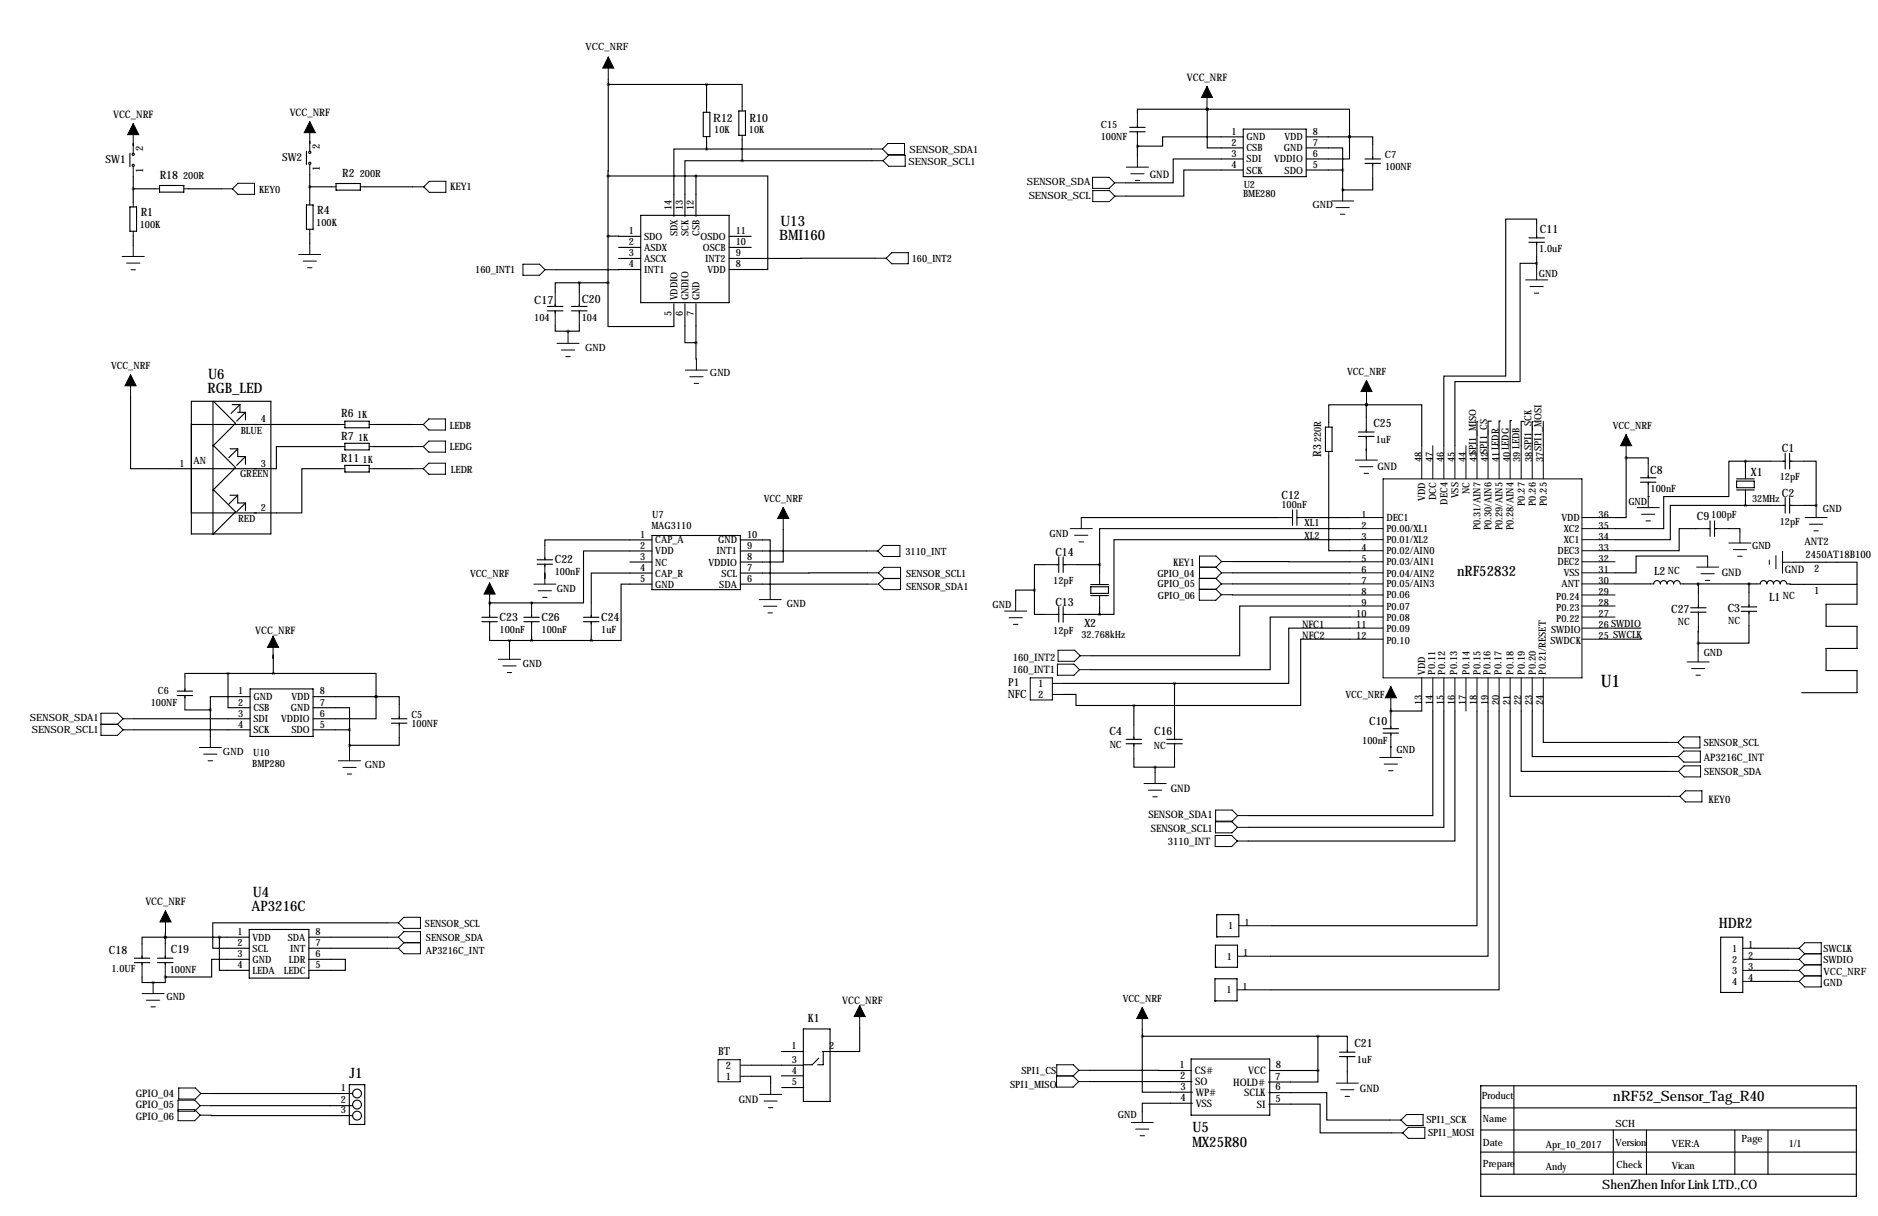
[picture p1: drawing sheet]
<svg xmlns="http://www.w3.org/2000/svg" width="432mm" height="279mm" viewBox="0 0 432 279" stroke-linecap="round" stroke-linejoin="round" font-family="sans-serif">
<g fill="none" stroke="#000" stroke-width=".25">
<path d="M139.9 19.4l-.1 21M139.9 18.2v1.2M139.9 19.4h22.6M162.5 19.4h8.1v5.1M162.5 19.4v5.4M29.9 35.2v3.1M30.6 32.9v.6M70.5 34.7v3.1M71.2 32.5v.5M161.7 25.8h1.5v5.6h-1.5zM162.5 34.2h-7.6v15.5M162.5 32.4v1.8"/>
<path d="M162.5 34.2h37.9M169.9 25.5h1.5v5.6h-1.5zM170.6 36.9h-13.1v12.8M170.6 32.1v4.8M170.6 36.9h29.9M259.7 30.3h3.6M259.7 29.3h3.6M261.5 33.6h.1M261.5 28.8v.5M261.5 30.3v.5M261.5 33.6v2.3M277.5 24.9l.1 .2"/>
<path d="M277.6 25.1h-16.1v.9M277.6 25.1h32.7v6.3M277.6 25.1v8.9h8.3M277.6 25.1h.1M285.9 36.5h-16.2v5.5h-10.9M285.9 39.1h-13.7v6h-13.3M285.9 31.4h-18.6v2.2h-5.8M285.9 29.7h14.4v10.9h-14.4zM300.3 34h8.4v5.1M300.3 31.4h10M300.3 39.1h8.4M308.7 39.1v4.5"/>
<path d="M310.3 31.4v5.1h-10M310.3 31.4h.1M310.3 31.4h5.3v1.8M313.8 36.5h3.6M313.8 37.5h3.6M315.6 36v.5M315.6 37.5v.5M29.9 47.5h1.5v5.6h-1.5zM30.6 43.4h5.1M30.6 40.5v6M30.6 54.2v2.2M36.7 42.6h5.6v1.5h-5.6z"/>
<path d="M43.3 43.4h7.6M70.5 47.1h1.5v5.6h-1.5zM71.2 40.1v6M71.2 53.7v2.2M71.2 42.9h5.1M77.3 42.2h5.6v1.5h-5.6zM83.9 42.9h11M139.8 54.3h7.5M139.8 40.4h20.2M139.8 40.4v24.6M142.2 56.8h5.1M142.2 59.4h5.1"/>
<path d="M147.3 49.5h20.3v20h-20.3zM160 40.4h16.5v21.5h-8.9M160 40.4v9.3M167.6 54.3h5.1M167.6 56.8h5.1M201.2 59.3l-33.6 .1M308.7 43.6h.1M315.6 40.8v2.8h-6.9M351.5 54.7h3.6M351.5 55.7h3.6M353.3 51.4v-1.1h-7.1v36.1h-14.2v16M353.3 54.2v.5"/>
<path d="M353.3 55.7v.5M353.3 59v2.8M125.9 71.4h3.5M125.9 70.4h3.5M127.7 74.7v1.4h2.9M127.7 69.9v.5M127.7 71.4v.5M130.6 76.1v.3M131.4 71.4h3.6M131.4 70.4h3.6M133.2 65h-5.5v2.1M133.2 74.7v1.4h-2.6"/>
<path d="M133.2 65v2.1M133.2 69.9v.5M133.2 71.4v.5M133.2 65h6.6M139.8 65v10h15.1v-5.2M147.3 61.9l-19.4 .1M157.5 69.8v8.9h2.5M160 78.7l.1 3.8M160 69.8v8.9M353.3 60.5h-3.8v27.2h-15v14.7M30 91.2v16.5h33.6v-5.1h14.7M44 97.5h34.3"/>
<path d="M44 92.2h18.3v30.5h-18.3zM49 92.2v30.6l5.2-5.2-5.1-5.1M49.1 92.2l5.1 5.1-5.2 5.2M53.4 93h1.8M54.7 94.7h1.7M55.2 93l-2.1 2M55.2 93v1.7M56.4 94.7l-2 2.1M56.4 94.7v1.8M79.3 96.8h5.6v1.5h-5.6zM85.9 97.5h8.9M304.7 98.1h1.6v5.6h-1.6z"/>
<path d="M312.4 99.3h3.5M314.1 98.8v.5M314.2 93h12.7v9.4M314.2 93l-.1 3M314.2 93h-8.7v4.1M314.2 93h.1M314.2 92.5v.5M339.7 96.9l-.1 5.5M342.8 96.7l-.7 .1v5.6M345 96.7h-.3v5.7M347.5 96.6h-.3v5.8M350.4 96.8h-.6v5.6"/>
<path d="M352.5 96.9h-.2v5.5M354.8 96.8v5.6M49.1 102.4l5.1 5-5.2 5.2M52.9 103.1h1.8M52.9 113.8h1.8M54.7 103.1l-2.1 2.1M54.7 103.1v1.8h1.7M54.7 113.8v1.8h1.7M54.7 113.8l-2.1 2M56.4 104.9v1.8M56.4 115.6v1.7M56.4 104.9l-2 2"/>
<path d="M56.4 115.6l-2 2M78.3 107.7h-8.9v10.2h-25.4M79.3 101.9h5.6v1.5h-5.6zM79.3 106.9h5.6v1.6h-5.6zM85.9 107.7h8.9M85.9 102.6h8.9M248.6 118.9h45.3M296.7 118.9h.5M297.2 117.1v3.6M298.2 117.1v3.6M298.2 118.9h.5M301.5 118.9h8.9"/>
<path d="M305.5 104.7v21.8h4.9M312.4 100.3h3.5M314.1 100.3v.5M314.1 103.2v.4M373.9 105.2v13.7h-2.6M373.9 105.2h5.1v1.3M373.9 105v.2M377.2 109.8h3.5M377.2 110.8h3.5M379 114.1h.1M379 109.3v.5M379 110.8v.5"/>
<path d="M393.2 119.7v3.5M394.2 119.7v3.5M399.3 110h4.1M399.3 112.6h4.1M399.3 110.5h4.1v1.6h-4.1zM401.3 116.1h-17.3v7.9h-12.7M401.3 106h-3.8v8.1h-15v7.4h-11.2M401.3 106h5.9M401.3 116.1h5.9M401.3 106v1.5M401.3 115.1v1M410 106h.5"/>
<path d="M410 116.1h.5M410.5 104.2v3.5M410.5 114.4v3.5M411.5 104.2v3.5M411.5 114.4v3.5M411.5 106h.5M411.5 116.1h.5M414.8 106h2.8v10.1M414.8 116.1h2.8M417.6 116.1v.3M112.6 138.5h.1M112.6 138.5v.5"/>
<path d="M112.6 138.5h9.6M122.2 138.5h.1M123.5 129.6h3.6M123.5 128.6h3.6M125.3 128.1v.5M125.3 129.6v.5M125.3 131.7v1.2M144.8 129.1h5.1M149.9 124.1h-24.6v1.2M149.9 126.6h-15.7v11.9h-12M149.9 131.7h-14v6.8M149.9 134.2h-7.1v13h-6.9"/>
<path d="M149.9 123h20.3v12.5h-20.3zM170.2 124.1h6.9v11.1M170.2 126.6h29.1M170.2 134.2h29.2M180.1 121.7v7.4h-9.9M199.4 131.6l-29.2 .1M237.8 135.6v5.6h2.3M237.8 135.6h-4.3v2.3M240.1 129.7h-2.3v5.9M242.9 129.7h.5M243.4 128v3.5M243.4 139.4v3.6"/>
<path d="M244.4 128v3.5M244.4 139.4v3.6M244.4 129.7h.6M247.8 129.7h5M250.8 136.9h4.1M250.8 134.3h4.1M250.8 134.8h4.1v1.5h-4.1zM252.8 129.7v2.1M252.8 139.4v1.8M283.4 136.7h27M283.4 134.2h27M283.4 129l27 .1"/>
<path d="M283.4 131.6h27M310.4 121.5h-57.6v8.2M310.4 124h-54.3v17.2h-3.3M310.4 139.2h-25.4v11.5h-34.1M371.3 134.2h8.2M380.2 134.2a.76 .76 0 0 1 .8-.8 .76 .76 0 0 1 .8 .8 .76 .76 0 0 1 .7-.8 .76 .76 0 0 1 .8 .8 .76 .76 0 0 1 .7-.8 .76 .76 0 0 1 .8 .8 .76 .76 0 0 1 .8-.8 .76 .76 0 0 1 .7 .8M387.1 134.2h16.9M388.7 139.6h3.6M389.9 121.5h-3.8v5h-14.8M390.4 134.2l.1 2.1M390.5 139.1v.5M392.6 127.8h-16.4v3.8h-4.9"/>
<path d="M392.7 121.5h.5M394.2 121.5h.5M397.5 121.5h2.5v.7M400.4 139.4h3.5M402.1 134.2v1.9M402.1 138.9v.5M404.7 134.2a.76 .76 0 0 1 .8-.8 .76 .76 0 0 1 .7 .8 .76 .76 0 0 1 .8-.8 .76 .76 0 0 1 .8 .8 .76 .76 0 0 1 .7-.8 .76 .76 0 0 1 .8 .8 .76 .76 0 0 1 .8-.8 .76 .76 0 0 1 .7 .8M411.6 134.2l15.4 .1M412.4 129.2h14.6v9.6h-7.1v5.1h7.1v5.1h-7.1v5.1h7.1v5.1h-12.7M40.7 159.8h3.6M40.7 158.8h3.6M42.5 158.3v.5"/>
<path d="M42.5 159.8v.5M52.4 154.7h-9.9v.8M52.4 154.7v7.9h5.1M52.4 154.7h10.4M57.5 158.3h14.5v10.9h-14.5zM62.8 151.3v-.8v4.2M62.8 154.7h23.7v5.4M110.8 142.8h3.6M110.8 141.8h3.6M112.6 146.2v1h4.5M112.6 141.3v.5M112.6 142.8v.6"/>
<path d="M117.1 147.2h18.8M117.1 147.2v1.7M120.4 142.8h3.6M120.4 141.8h3.6M122.2 141.3v.5M122.2 142.8v.6M122.2 146.2v1M134.2 142.8h3.5M134.2 141.8h3.5M135.9 141.3v.5M135.9 142.8v.6M135.9 146.2v1"/>
<path d="M242.9 141.2h.5M244.4 141.2h.6M244.5 159.6h2.9v2.5h13.3M244.5 157h25.6M247.8 141.2h5M270.1 157v9.6M310.4 146.9h-11.3v15.2h-38.4M310.4 144.3h-14.1v12.7h-26.2M310.4 141.8h-18.4v12.1h-41.3M371.3 144.3h6M377.5 146.8l-6.2 .1M388.7 140.7h3.6"/>
<path d="M390.4 147.8v1.8M390.5 144l-.1 3.8M390.5 140.7v.5M400.4 140.5h3.5M402.1 143.8v4h-11.7M402.1 140.5v.5M30.8 165.2h26.7M30.8 167.7h26.7M42.5 163.1h5.9M48.4 163.1v6.1M57.5 160.1h-9.1v3M72 162.6h8.4v5.1"/>
<path d="M72 160.1h14.5M72 167.7h8.4M80.4 167.7v4.6M86.5 160.1v5.1h-14.5M86.5 160.1h5.3v1.7M86.5 160.1h.1M90 165.2h3.6M90 166.2h3.6M91.8 169.5v1.7h-11.4M91.8 164.6v.6M91.8 166.2v.5M258.9 169.9h3.6"/>
<path d="M258.9 170.9h3.6M260.7 174.2v2.1h4.9M260.7 162.1v4.5M260.7 169.4v.5M260.7 170.9v.5M265.6 176.3v1.2M268.3 169.9h3.5M268.3 170.9h3.5M270.1 174.2v2.1h-4.5M270.1 169.4v.5M270.1 170.9v.5M318 167.4h3.6"/>
<path d="M318 168.5h3.6M319.8 162.9v1.2M319.8 166.9v.5M319.8 168.5v.5M319.8 171.5v.3M319.8 163.4h7.1M329.4 163.4v24h-42.3M332 163.4v26.7h-44.9M334.5 163.4v29.8h-47.5M339.6 163.4v49.3h-47.1M342.1 163.4v56.3h-49.9M344.7 163.4v64h-52.7"/>
<path d="M347.2 163.4v19.6h36.5M349.8 163.4v13.8h33.6M352.3 163.4v10.4h31M354.8 163.4v7.2h28.4M32.7 219.7v.5M38 215.3h-5.3v1.6M38 215.3h.1M38 215.3h19.3M38 215.3v1.6M38 219.7v.5M38 214.4v.9M50.4 215.3v7.7h6.9"/>
<path d="M57.3 213.6h13.7v11.1h-13.7zM71 215.3h18.1M71 217.9h18.1M89.1 212h-40.2v5.9h8.4M279.5 217.2h5v5h-5zM279.8 215.2h.1M279.8 210.2h5v5h-5zM395.6 215.3h5.1v12.7h-5.1zM403.3 217.9h7.8M30.9 220.2h3.5M30.9 221.2h3.5M32.7 224.5v1.3h2.5"/>
<path d="M32.7 221.2v.5M35.2 225.8h.1M36.2 220.2h3.6M36.2 221.2h3.6M38 224.5v1.3h-2.8M38 224.5h.1M38 221.2v.5M57.3 220.4h-8.6v4.1h-10.7M71 220.4h8.4v2.6h-8.4M184.7 236.4h6.2v16.7h-6.2zM197.7 236.1v5.5h-8.6M262.6 238.1v12.9h11.6"/>
<path d="M262.6 236.6v1.5M262.6 238.1h40.4M279.3 230h.1M279.3 224.9h5.1v5.1h-5.1zM279.5 222.2h.1M303 238.1h6.8v.4M303 238.1v7.9M403.3 223h7.8M403.3 220.4h7.8M403.3 225.5h7.8M48.6 256.2l32.5 .1M48.6 254.1h32.5"/>
<path d="M48.7 251.3h32.4M80.3 249.2h3.6v9.2h-3.6zM172.7 247.3h4.5v1.6M172.7 244.8h12.1M179.6 241.6h5.1M179.7 247.2h5.1M179.7 249.9h5.1M188.3 243.1l-1.6 1.6h-2M189.3 241.6v3.1h-1.3M250.5 248.5h23.6M250.6 245.9l23.4 .1M273.9 243.3h18v12.9h-18z"/>
<path d="M274.2 253.5h-11.6v1.9M291.7 251.1h13.4v6.3h14.5M291.7 253.7h11.8v6.6h16.5M291.8 246h11.2M303 246v2.6h-11.4M308 241.8h3.6M308 242.8h3.6M309.8 241.2v.6M309.8 242.8v.5M309.8 246.1v.2M340.5 249.5h86.3v25.4h-86.3zM340.5 254.6h86.3"/>
<path d="M340.5 259.6h86.3M348.1 249.5v20.3M370.9 259.6v10.2M378.6 259.6v10.2M398.9 259.6v10.2M406.5 259.6v10.2M340.5 264.7h86.3M340.5 269.8h86.3"/>
<circle cx="30.6" cy="35.5" r=".25"/>
<circle cx="30.6" cy="38" r=".25"/>
<circle cx="71.2" cy="37.5" r=".25"/>
<circle cx="71.2" cy="35" r=".25"/>
<circle cx="82.1" cy="253.8" r="1.02"/>
<circle cx="82.1" cy="256.3" r="1.02"/>
<circle cx="82.1" cy="251.3" r="1.02"/>
</g>
<g fill="none" stroke="#000" stroke-width=".23">
<path d="M139.9 13.1v5.1M277.5 19.9v5M30.6 28.4v6.8M30.6 38.3v2.2M71.2 27.9v6.8M71.2 37.8v2.3M162.5 24.8v1M162.5 31.4v1M170.6 24.5v1M170.6 31.1v1M200.4 34.2h2.5M200.5 36.9h2.5"/>
<path d="M203 36.9l1.3-1.2h3.8v2.5h-3.8zM204.2 33h3.8v2.5h-3.8l-1.3-1.3zM259 38.4h5.1M260 39.9h3M261.5 26v3.3M261.5 30.3v3.3M261.5 35.9v2.5M315.6 33.2v3.3M315.6 37.5v3.3M28.1 58.9h5.1M30.6 46.5v1M30.6 53.1v1.1"/>
<path d="M30.6 56.4v2.5M35.7 43.4h1M42.3 43.4h1M50.9 43.4h2.5M54.7 42.1h3.8v2.6h-3.8l-1.3-1.3zM68.7 58.5h5.1M69.7 60h3M71.2 46.1v1M71.2 52.7v1M71.2 55.9v2.6M76.3 42.9h1M82.9 42.9h1"/>
<path d="M94.9 42.9h2.5M97.4 42.9l1.3-1.2h3.8v2.5h-3.8zM201.2 59.3h2.6M205 58.1h3.8v2.5h-3.8l-1.2-1.3zM251.2 40.7h3.8l1.3 1.3-1.3 1.3h-3.8zM251.3 43.8h3.8l1.2 1.3-1.2 1.2h-3.8zM256.3 42h2.5M256.3 45.1h2.6M261 41.5h1M306.2 46.2h5.1M307.2 47.7h3M308.2 49.2h1"/>
<path d="M308.7 43.6v2.6M353.3 51.4v3.3M353.3 55.7v3.3M29.1 60.5h3.1M30.1 62h1M70.7 61.5h1M120.2 60.7h3.9l1.2 1.3-1.2 1.2h-3.9zM125.3 62h2.6M127.7 67.1v3.3M127.7 71.4v3.3M128.1 78.9h5M130.6 76.4v2.5"/>
<path d="M133.2 67.1v3.3M133.2 71.4v3.3M350.8 64.3h5.1M351.8 65.8h3M352.8 67.4h1M353.3 61.8v2.5M30 86.1v5.1M78.3 97.5h1M84.9 97.5h1M94.8 97.5h2.5M97.3 97.5l1.3-1.2h3.8v2.5h-3.8zM129.1 80.4h3"/>
<path d="M130.1 81.9h1M157.6 85h5.1M158.6 86.6h3M159.6 88.1h1M160.1 82.5v2.5M305.5 97.1v1M314.1 96v3.3M314.2 87.4v5.1M373.9 99.9v5.1M78.3 102.6h1M78.3 107.7h1M84.9 102.6h1"/>
<path d="M84.9 107.7h1M94.8 102.6h2.5M94.8 107.7h2.5M97.3 102.6l1.3-1.3h3.8v2.6h-3.8zM97.3 107.7l1.3-1.3h3.8v2.6h-3.8zM180.1 116.6v5.1M248.6 118.9v2.6M293.9 118.9h3.3M298.2 118.9h3.3M305.5 103.7v1M310.4 118.9h7.6M311.6 105.7h5.1"/>
<path d="M312.6 107.2h3.1M313.6 108.8h1.1M314.1 100.3v5.4M318 110h45.7v45.8h-45.7zM326.9 102.4v7.6M329.4 102.4v7.6M332 102.4v7.6M334.5 102.4v7.6M337.1 102.4v7.6M339.6 102.4v7.6M342.1 102.4v7.6M344.7 102.4v7.6"/>
<path d="M347.2 102.4v7.6M349.8 102.4v7.6M352.3 102.4v7.6M354.8 102.4v7.6M363.7 118.9h7.6M376.4 116.6h5.1M377.4 118.2h3.1M378.5 119.7h1M379 106.5v3.3M379 110.8v5.8M401.3 107.5v2.5M401.3 112.6v2.5"/>
<path d="M407.2 106h3.3M407.2 116.1h3.3M411.5 106h3.3M411.5 116.1h3.3M415 118.9h5.1M417.6 116.4v2.5M112.6 134v7.8M122.2 138.5v3.3M122.7 134.2h5.1M123.7 135.7h3.1M124.8 137.3h1M125.3 125.3v3.3"/>
<path d="M125.3 129.6v4.6M135.9 138.5v3.3M174.5 137.8h5.1M175.6 139.3h3M177.1 135.2v2.6M199.3 126.6h2.5M199.4 131.6h2.6M199.4 134.2h2.6M202 131.6l1.3 1.3h3.8M202 131.6l1.3-1.2h3.8v5.1h-3.8l-1.3-1.3M203.1 125.3h3.8v2.6h-3.8l-1.3-1.3zM207.1 132.9h-3.8l-1.3 1.3"/>
<path d="M233.5 137.9v2.5M240.1 129.7h3.3M244.4 129.7h3.4M246.1 121.5h5.1M247.1 123h3M248.1 124.5h1M252.8 131.8v2.5M252.8 136.9v2.5M275.7 135.4h3.9l1.2 1.3M275.8 130.4h3.8l1.3 1.2M279.6 132.9l1.2 1.3M280.8 134.2h2.6"/>
<path d="M280.8 134.2l-1.2 1.2h-3.9M280.8 136.7h2.6M280.9 131.6h2.5M280.9 131.6l-1.3 1.3h-3.9v5h3.9l1.2-1.2M280.9 129l-1.3-1.2h-3.8v5.1M280.9 129h2.5M280.9 129l-1.3 1.3h-3.8M310.4 121.5h7.6M310.4 134.2h7.6M310.4 131.6h7.6M310.4 129.1h7.6M310.4 126.5h7.6"/>
<path d="M310.4 124h7.6M310.4 136.7h7.6M310.4 139.2h7.6M363.7 121.5h7.6M363.7 134.2h7.6M363.7 131.6h7.6M363.7 129.1h7.6M363.7 126.5h7.6M363.7 124h7.6M363.7 136.7h7.6M363.7 139.2h7.6M379.5 134.2h.7"/>
<path d="M386.3 134.2h.8M389.9 121.5h3.3M390.1 130.3h5.1M390.5 136.3v3.3M391.1 131.8h3.1M392.1 133.3h1M392.6 127.8v2.5M394.2 121.5h3.3M397.5 124.8h5.1M398.5 126.3h3.1M399.5 127.8h1.1M400 122.2v2.6"/>
<path d="M402.1 136.1v3.3M404 134.2h.7M406.8 128.7v1M408.3 127.7v3M409.9 129.2h2.5M409.9 126.6v5.1M410.8 134.2h.8M416.1 120.4h3M417.1 122h1M42.5 155.5v3.3M42.5 159.8v3.3M62.8 146.2v5.1"/>
<path d="M112.6 142.8v3.4M114.6 151.5h5.1M115.6 153h3.1M116.6 154.5h1.1M117.1 148.9v2.6M122.2 142.8v3.4M135.9 142.8v3.4M176.6 140.8h1M231 140.4h5.1M232 141.9h3.1M233 143.5h1M236.9 155.8h5.1v5h-5.1z"/>
<path d="M240.1 141.2h3.3M242 157h2.5M242 159.6h2.5M243.1 152.6h3.8l1.3 1.3-1.3 1.2h-3.8zM243.3 149.4h3.8l1.3 1.3-1.3 1.2h-3.8zM244.4 141.2h3.4M248.2 153.9h2.5M248.4 150.7h2.5M310.4 146.9h7.6M310.4 141.8h7.6M310.4 144.3h7.6M319.8 157.8v5.1"/>
<path d="M326.9 155.8v7.6M329.4 155.8v7.6M332 155.8v7.6M334.5 155.8v7.6M337.1 155.8v7.6M339.6 155.8v7.6M342.1 155.8v7.6M344.7 155.8v7.6M347.2 155.8v7.6M349.8 155.8v7.6M352.3 155.8v7.6M354.8 155.8v7.6"/>
<path d="M363.7 146.9h7.6M363.7 141.8h7.6M363.7 144.3h7.6M387.9 152.1h5.1M388.9 153.6h3.1M389.9 155.1h1.1M390.4 149.6v2.5M390.5 140.7v3.3M402.1 140.5v3.3M23.2 166.4h3.8M27 166.4l1.3 1.3M28.3 165.2h2.5"/>
<path d="M28.3 165.2l-1.3 1.2M28.3 165.2l-1.3-1.3h-3.8v5.1h3.8l1.3-1.3M28.3 167.7h2.5M45.8 171.8h5.1M46.8 173.3h3.1M47.9 174.8h1M48.4 169.2v2.6M77.8 174.8h5.1M78.8 176.3h3.1M79.9 177.9h1M80.4 172.3v2.5M91.8 161.8v3.4"/>
<path d="M91.8 166.2v3.3M260.7 166.6v3.3M260.7 170.9v3.3M265.6 177.5v2.5M270.1 166.6v3.3M270.1 170.9v3.3M317.2 174h5.1M318.3 175.6h3M319.3 177.1h1M319.8 164.1v3.3M319.8 168.5v5.5M383.2 170.6h2.6"/>
<path d="M383.3 173.8h2.6M383.4 177.2h2.5M387 169.3h3.9v2.6h-3.9l-1.2-1.3zM387.1 172.6h3.9v2.5h-3.9l-1.2-1.3zM387.2 176h3.8v2.5h-3.8l-1.3-1.3zM263 180h5.1M264.1 181.6h3M265.1 183.1h1M279.4 192h3.8l1.3 1.2-1.3 1.3h-3.8zM279.5 188.8h3.8l1.2 1.3-1.2 1.3h-3.8zM279.5 186.1h3.8l1.3 1.3-1.3 1.3h-3.8zM284.5 193.2h2.5"/>
<path d="M284.5 190.1h2.6M284.6 187.4h2.5M383.7 183h2.5M387.5 181.7h3.8v2.6h-3.8l-1.3-1.3zM32.7 216.9v3.3M38 216.9v3.3M38 209.3v5.1M89.1 217.9h2.5M89.1 215.3h2.5M89.1 212h2.5M91.6 215.3l1.3-1.2h3.8v5.1h-3.8l-1.3-1.3M91.6 215.3l1.3 1.3"/>
<path d="M91.6 212l1.3-1.2h3.8v2.5h-3.8zM92.9 216.6h3.8M92.9 216.6l-1.3 1.3M284.5 219.7h7.7M284.8 212.7h7.7M400.7 217.9h2.6M411.1 217.9h2.6M413.7 217.9l1.2 1.3M413.7 217.9l1.2-1.3h3.8v10.2h-3.8l-1.2-1.3M414.9 219.2h3.8M414.9 219.2l-1.2 1.2M32.7 221.2v3.3"/>
<path d="M32.7 228.3h5M33.7 229.8h3M34.7 231.3h1M35.2 225.8v2.5M38 221.2v3.3M197.7 231v5.1M262.6 231.5v5.1M284.4 227.4h7.6M309.8 238.5v3.3M400.7 220.4h2.6M400.7 223h2.6M400.7 225.5h2.6"/>
<path d="M411.1 220.4h2.6M411.1 223h2.6M411.1 225.5h2.6M413.7 220.4l1.2 1.3M413.7 223l1.2 1.2M414.9 221.7h3.8M414.9 224.2h3.8M414.9 221.7l-1.2 1.3M414.9 224.2l-1.2 1.3M40.9 255h3.9l1.2 1.2M41.1 250h3.8l1.3 1.3-1.3 1.2h-3.8zM46 254.1h2.6"/>
<path d="M46 254.1l-1.2 1.2h-3.9M46 254.1l-1.2-1.3h-3.9v4.7h3.9l1.2-1.3M46 256.2h2.6M46.2 251.3h2.5M165.1 243.5h5.1v5.1h-5.1zM170.2 247.3h2.5M170.2 244.8h2.5M174.7 251.5h5M175.7 253h3M176.7 254.5h1M177.2 248.9v2.6M242.9 247.2h3.8l1.3 1.3-1.3 1.3h-3.8z"/>
<path d="M243 244.7h3.8l1.3 1.2-1.3 1.3h-3.8zM248 248.5h2.5M248.1 245.9h2.5M260.1 257.9h5.1M261.1 259.4h3.1M262.6 255.4v2.5M307.2 248.9h5.1M308.3 250.4h3M309.3 251.9h1M309.8 242.8v3.3M309.8 246.3v2.6M319.6 257.4h2.5"/>
<path d="M323.4 256.1h3.8v2.5h-3.8l-1.3-1.2zM262.1 261h1M320 260.3h2.5M322.5 260.3l1.3-1.3h3.8v2.6h-3.8z"/>
</g>
<g fill="#000" stroke="#000" stroke-width=".23">
<path d="M139.9 13.1l1.2 2.5h-2.5zM277.5 19.9l1.3 2.5h-2.5zM30.6 28.4l1.3 2.5h-2.5zM71.2 27.9l1.3 2.6h-2.5zM30 86.1l1.3 2.5h-2.5zM314.2 87.4l1.3 2.6h-2.6zM373.9 99.9l1.3 2.5h-2.6zM180.1 116.6l1.3 2.5h-2.6zM112.6 134l1.2 2.5h-2.5zM62.8 146.2l1.3 2.5h-2.6zM319.8 157.8l1.3 2.5h-2.6zM38 209.3l1.3 2.5h-2.5z"/>
<path d="M197.7 231l1.2 2.6h-2.5zM262.6 231.5l1.3 2.5h-2.5z"/>
</g>
<path d="M252.8 129.7a.05 .05 0 0 0 .1 0 .05 .05 0 0 0-.1 0zM237.8 135.6a.05 .05 0 0 0 .1 0 .05 .05 0 0 0-.1 0zM252.8 141.2a.05 .05 0 0 0 .1 0 .05 .05 0 0 0-.1 0zM262.6 238.1a.05 .05 0 0 0 .1 0 .05 .05 0 0 0-.1 0zM270 157a.05 .05 0 0 0 .1 0 .05 .05 0 0 0-.1 0zM30.6 43.4a.05 .05 0 0 0 .1 0 .05 .05 0 0 0-.1 0zM50.4 215.3a.05 .05 0 0 0 .1 0 .05 .05 0 0 0-.1 0zM86.4 160.1a.05 .05 0 0 0 .1 0 .05 .05 0 0 0-.1 0zM80.3 171.2a.05 .05 0 0 0 .1 0 .05 .05 0 0 0-.1 0zM80.3 167.7a.05 .05 0 0 0 .1 0 .05 .05 0 0 0-.1 0zM48.3 163.1a.05 .05 0 0 0 .1 0 .05 .05 0 0 0-.1 0zM86.4 160.1a.05 .05 0 0 0 .1 0 .05 .05 0 0 0-.1 0zM62.8 154.7a.05 .05 0 0 0 .1 0 .05 .05 0 0 0-.1 0zM162.4 34.2a.05 .05 0 0 0 .1 0 .05 .05 0 0 0-.1 0zM170.6 36.9a.05 .05 0 0 0 .1 0 .05 .05 0 0 0-.1 0zM139.8 19.4a.05 .05 0 0 0 .1 0 .05 .05 0 0 0-.1 0zM162.4 19.4a.05 .05 0 0 0 .1 0 .05 .05 0 0 0-.1 0zM277.5 25.1a.05 .05 0 0 0 .1 0 .05 .05 0 0 0-.1 0zM277.5 25.1a.05 .05 0 0 0 .1 0 .05 .05 0 0 0-.1 0zM117.1 147.2a.05 .05 0 0 0 .1 0 .05 .05 0 0 0-.1 0zM135.9 147.2a.05 .05 0 0 0 .1 0 .05 .05 0 0 0-.1 0zM112.5 138.5a.05 .05 0 0 0 .1 0 .05 .05 0 0 0-.1 0zM402.1 134.2a.05 .05 0 0 0 .1 0 .05 .05 0 0 0-.1 0zM390.4 134.2a.05 .05 0 0 0 .1 0 .05 .05 0 0 0-.1 0zM390.4 147.8a.05 .05 0 0 0 .1 0 .05 .05 0 0 0-.1 0z" fill="#000" stroke="#000" stroke-width=".63"/>
<text font-size="4" x="368" y="157.8">U1</text>
<g font-size="3.3">
<text x="179.4" y="51.9">U13</text>
<text x="179.2" y="55.2">BMI160</text>
<text x="47.8" y="87">U6</text>
<text x="47.7" y="90.4">RGB_LED</text>
<text x="335" y="132.4">nRF52832</text>
<text x="57.8" y="209.3">AP3216C</text>
<text x="58.1" y="206.1">U4</text>
<text x="395.2" y="213.2">HDR2</text>
<text x="80.3" y="247.6">J1</text>
<text x="370.9" y="253">nRF52_Sensor_Tag_R40</text>
<text x="274.1" y="263.6">MX25R80</text>
<text x="274.2" y="260.1">U5</text>
</g>
<text font-size="3" x="368.4" y="273.3">ShenZhen Infor Link LTD.,CO</text>
<g font-size="2.6">
<text x="164" y="28">R12</text>
<text x="172.4" y="28">R10</text>
<text x="36.7" y="41.2">R18</text>
<text x="78.7" y="40.7">R2</text>
<text x="32.4" y="49.7">R1</text>
<text x="72.9" y="49.2">R4</text>
<text x="354.1" y="53.6">C11</text>
<text x="122.8" y="70">C17</text>
<text x="133.8" y="69.7">C20</text>
<text x="78.5" y="95.8">R6</text>
<text x="78.5" y="101.2">R7</text>
<text x="315.8" y="98.1">C25</text>
<text x="78.4" y="106.2">R11</text>
<text x="303.7" y="105" transform="rotate(-90 303.7 105)">R3</text>
<text x="409.7" y="103.9">C1</text>
<text x="379.4" y="108.8">C8</text>
<text x="402.6" y="109.3">X1</text>
<text x="294.6" y="114.6">C12</text>
<text x="390.1" y="119.4">C9</text>
<text x="409.7" y="114.1">C2</text>
<text x="127.6" y="129.4">C22</text>
<text x="242.7" y="127.7">C14</text>
<text x="380.3" y="132.1">L2</text>
<text x="114.9" y="142.6">C23</text>
<text x="124.5" y="142.6">C26</text>
<text x="138.2" y="142.6">C24</text>
<text x="242.7" y="139.1">C13</text>
<text x="384.2" y="140.8">C27</text>
<text x="397.2" y="140.6">C3</text>
<text x="406.8" y="138">L1</text>
<text x="249.3" y="144.1">X2</text>
<text x="231.7" y="160.5">NFC</text>
<text x="314.8" y="166.5">C10</text>
<text x="255.1" y="168.8">C4</text>
<text x="265.4" y="168.8">C16</text>
<text x="25" y="219.2">C18</text>
<text x="39.3" y="218.9">C19</text>
<text x="185.7" y="234.7">K1</text>
<text x="311.4" y="240.6">C21</text>
</g>
<g font-size="2.5">
<text x="24.3" y="37.4">SW1</text>
<text x="64.9" y="37">SW2</text>
<text x="231.8" y="157.6">P1</text>
<text x="165.1" y="242.3">BT</text>
</g>
<g font-size="2.4">
<text x="272.9" y="18.6">VCC_NRF</text>
<text x="26" y="27.1">VCC_NRF</text>
<text x="66.6" y="26.7">VCC_NRF</text>
<text x="33" y="34.7" transform="rotate(-90 33 34.7)">2</text>
<text x="73.5" y="34.3" transform="rotate(-90 73.5 34.3)">2</text>
<text x="33" y="39.7" transform="rotate(-90 33 39.7)">1</text>
<text x="73.5" y="39.2" transform="rotate(-90 73.5 39.2)">1</text>
<text x="264.4" y="40.8">GND</text>
<text x="103.5" y="43.7">KEY1</text>
<text x="316.7" y="108.1">GND</text>
<text x="414.9" y="125.3">ANT2</text>
<text x="269.7" y="129.9">KEY1</text>
<text x="410.4" y="131.7">GND</text>
<text x="415.1" y="128.2">2450AT18B100</text>
<text x="417.1" y="131.4">2</text>
<text x="395.9" y="132.4">GND</text>
<text x="417.1" y="136.4">1</text>
<text x="58.7" y="145.7">VCC_NRF</text>
<text x="299.4" y="144.4">NFC1</text>
<text x="299.4" y="146.8">NFC2</text>
<text x="232.8" y="154.7">160_INT1</text>
<text x="232.9" y="151.8">160_INT2</text>
<text x="238.7" y="157.9">1</text>
<text x="238.7" y="160.4">2</text>
<text x="391.7" y="174.8">AP3216C_INT</text>
<text x="269.2" y="181.9">GND</text>
<text x="392.8" y="184.5">KEY0</text>
<text x="264" y="188">SENSOR_SDA1</text>
<text x="264.6" y="191.3">SENSOR_SCL1</text>
<text x="268.5" y="194.2">3110_INT</text>
<text x="33.4" y="208">VCC_NRF</text>
<text x="193.7" y="230.6">VCC_NRF</text>
<text x="166.9" y="245.6">2</text>
<text x="271.2" y="245.5">1</text>
<text x="293.4" y="245.5">8</text>
<text x="31.2" y="252">GPIO_04</text>
<text x="166.9" y="248.1">1</text>
<text x="271.3" y="248">2</text>
<text x="271.4" y="250.4">3</text>
<text x="274.7" y="246.8">CS#</text>
<text x="274.8" y="249.3">SO</text>
<text x="274.9" y="251.8">WP#</text>
<text x="283.5" y="249.4">HOLD#</text>
<text x="286.1" y="251.9">SCLK</text>
<text x="287" y="246.8">VCC</text>
<text x="293.2" y="248.1">7</text>
<text x="293.3" y="250.5">6</text>
<text x="312.7" y="251">GND</text>
<text x="31.2" y="254.6">GPIO_05</text>
<text x="31.2" y="257.3">GPIO_06</text>
<text x="169.9" y="253.5">GND</text>
<text x="271.4" y="253">4</text>
<text x="274.9" y="254.3">VSS</text>
<text x="288.9" y="254.5">SI</text>
<text x="293.3" y="253.2">5</text>
</g>
<g font-size="2.3">
<text x="134.7" y="11.5">VCC_NRF</text>
<text x="253.1" y="29.5">C15</text>
<text x="164.2" y="30.6">10K</text>
<text x="172.2" y="30.6">10K</text>
<text x="209.1" y="35.1">SENSOR_SDA1</text>
<text x="253.1" y="32.2">100NF</text>
<text x="283.1" y="30.9">1</text>
<text x="283.1" y="33.5">2</text>
<text x="286.6" y="32.3">GND</text>
<text x="286.6" y="34.8">CSB</text>
<text x="295.2" y="34.8">GND</text>
<text x="295.4" y="32.3">VDD</text>
<text x="301.9" y="30.9">8</text>
<text x="301.9" y="33.5">7</text>
<text x="42.1" y="41">200R</text>
<text x="82.7" y="40.6">200R</text>
<text x="208.9" y="37.9">SENSOR_SCL1</text>
<text x="283.1" y="36">3</text>
<text x="283.1" y="38.6">4</text>
<text x="286.6" y="37.3">SDI</text>
<text x="286.6" y="39.9">SCK</text>
<text x="293" y="37.3">VDDIO</text>
<text x="295.4" y="39.9">SDO</text>
<text x="301.9" y="36">6</text>
<text x="301.9" y="38.6">5</text>
<text x="318.4" y="36.3">C7</text>
<text x="318.5" y="39">100NF</text>
<text x="59.6" y="44.2">KEY0</text>
<text x="236.1" y="42.5">SENSOR_SDA</text>
<text x="236.5" y="45.8">SENSOR_SCL</text>
<text x="285.8" y="45.4">BME280</text>
<text x="286" y="43.3">U2</text>
<text x="301.8" y="47.8">GND</text>
<text x="32.1" y="52.3">100K</text>
<text x="72.7" y="51.9">100K</text>
<text x="144.6" y="53.8">1</text>
<text x="154.4" y="48.2" transform="rotate(-90 154.4 48.2)">14</text>
<text x="157" y="48.2" transform="rotate(-90 157 48.2)">13</text>
<text x="159.5" y="48.2" transform="rotate(-90 159.5 48.2)">12</text>
<text x="169.2" y="53.8">11</text>
<text x="144.6" y="56.3">2</text>
<text x="144.6" y="58.9">3</text>
<text x="148.1" y="55.1">SDO</text>
<text x="148.1" y="57.7">ASDX</text>
<text x="155.7" y="54.3" transform="rotate(-90 155.7 54.3)">SDX</text>
<text x="158.3" y="54.2" transform="rotate(-90 158.3 54.2)">SCK</text>
<text x="160.8" y="54.2" transform="rotate(-90 160.8 54.2)">CSB</text>
<text x="161.1" y="55.1">OSDO</text>
<text x="161.6" y="57.7">OSCB</text>
<text x="169.2" y="56.3">10</text>
<text x="169.2" y="58.9">9</text>
<text x="353.9" y="57.8">1.0uF</text>
<text x="109.3" y="62.8">160_INT1</text>
<text x="144.6" y="61.4">4</text>
<text x="148.1" y="60.2">ASCX</text>
<text x="148.1" y="62.7">INT1</text>
<text x="162.1" y="60.2">INT2</text>
<text x="162.7" y="62.7">VDD</text>
<text x="169.2" y="61.4">8</text>
<text x="209.7" y="60.2">160_INT2</text>
<text x="353.8" y="63.6">GND</text>
<text x="155.7" y="69" transform="rotate(-90 155.7 69)">VDDIO</text>
<text x="158.3" y="69" transform="rotate(-90 158.3 69)">GNDIO</text>
<text x="160.8" y="69" transform="rotate(-90 160.8 69)">GND</text>
<text x="122.8" y="73.8">104</text>
<text x="133.8" y="73.8">104</text>
<text x="154.4" y="72.5" transform="rotate(-90 154.4 72.5)">5</text>
<text x="157" y="72.5" transform="rotate(-90 157 72.5)">6</text>
<text x="159.5" y="72.5" transform="rotate(-90 159.5 72.5)">7</text>
<text x="134.5" y="80.6">GND</text>
<text x="25.5" y="84.8">VCC_NRF</text>
<text x="163.2" y="86.5">GND</text>
<text x="309.7" y="86.2">VCC_NRF</text>
<text x="55.4" y="99.6">BLUE</text>
<text x="60" y="97">4</text>
<text x="82.1" y="96">1K</text>
<text x="82.3" y="101.3">1K</text>
<text x="103.4" y="98.6">LEDB</text>
<text x="303.8" y="101.6" transform="rotate(-90 303.8 101.6)">220R</text>
<text x="316.3" y="101.8">1uF</text>
<text x="370.8" y="98.6">VCC_NRF</text>
<text x="41.3" y="107.2">1</text>
<text x="44.5" y="106.7">AN</text>
<text x="60" y="107.2">3</text>
<text x="83.4" y="106.4">1K</text>
<text x="103.4" y="103.4">LEDG</text>
<text x="326.9" y="106.2" transform="rotate(-90 326.9 106.2)">48</text>
<text x="329.4" y="106.2" transform="rotate(-90 329.4 106.2)">47</text>
<text x="332" y="106.2" transform="rotate(-90 332 106.2)">46</text>
<text x="334.5" y="106.2" transform="rotate(-90 334.5 106.2)">45</text>
<text x="337.1" y="106.2" transform="rotate(-90 337.1 106.2)">44</text>
<text x="339.6" y="106.2" transform="rotate(-90 339.6 106.2)">43SPI1_MISO</text>
<text x="342.1" y="106.2" transform="rotate(-90 342.1 106.2)">42SPI1_CS</text>
<text x="344.7" y="106.2" transform="rotate(-90 344.7 106.2)">41LEDR</text>
<text x="347.2" y="106.2" transform="rotate(-90 347.2 106.2)">40LEDG</text>
<text x="349.6" y="106.1" transform="rotate(-90 349.6 106.1)">39LEDB</text>
<text x="352.3" y="106.2" transform="rotate(-90 352.3 106.2)">38SPI1_SCK</text>
<text x="354.8" y="106.2" transform="rotate(-90 354.8 106.2)">37SPI1_MOSI</text>
<text x="55.2" y="109.5">GREEN</text>
<text x="103.7" y="108.7">LEDR</text>
<text x="337.9" y="113.6" transform="rotate(-90 337.9 113.6)">NC</text>
<text x="379.5" y="113.1">100nF</text>
<text x="409.2" y="110.4">12pF</text>
<text x="54.8" y="119.9">RED</text>
<text x="60" y="117.3">2</text>
<text x="150" y="119.1">U7</text>
<text x="175.6" y="115.3">VCC_NRF</text>
<text x="294.6" y="116.7">100nF</text>
<text x="313" y="118.9">1</text>
<text x="318.8" y="119.7">DEC1</text>
<text x="327.7" y="115" transform="rotate(-90 327.7 115)">VDD</text>
<text x="330.2" y="114.9" transform="rotate(-90 330.2 114.9)">DCC</text>
<text x="332.8" y="115.9" transform="rotate(-90 332.8 115.9)">DEC4</text>
<text x="335.3" y="114.5" transform="rotate(-90 335.3 114.5)">VSS</text>
<text x="350.6" y="116.2" transform="rotate(-90 350.6 116.2)">P0.27</text>
<text x="353.1" y="116.2" transform="rotate(-90 353.1 116.2)">P0.26</text>
<text x="355.6" y="116.2" transform="rotate(-90 355.6 116.2)">P0.25</text>
<text x="359" y="119.7">VDD</text>
<text x="367.5" y="118.9">36</text>
<text x="374.4" y="116">GND</text>
<text x="393.4" y="119">100pF</text>
<text x="402.8" y="115.4">32MHz</text>
<text x="419.1" y="117.7">GND</text>
<text x="147.2" y="123.5">1</text>
<text x="149.8" y="121.6">MAG3110</text>
<text x="150.7" y="124.9">CAP_A</text>
<text x="165.1" y="124.9">GND</text>
<text x="171.8" y="123.5">10</text>
<text x="241.3" y="123.4">GND</text>
<text x="300" y="121">XL1</text>
<text x="300" y="123.7">XL2</text>
<text x="313" y="121.5">2</text>
<text x="313" y="124">3</text>
<text x="318.8" y="122.3">P0.00/XL1</text>
<text x="318.8" y="124.8">P0.01/XL2</text>
<text x="340.4" y="121.9" transform="rotate(-90 340.4 121.9)">P0.31/AIN7</text>
<text x="342.9" y="121.9" transform="rotate(-90 342.9 121.9)">P0.30/AIN6</text>
<text x="345.5" y="121.9" transform="rotate(-90 345.5 121.9)">P0.29/AIN5</text>
<text x="348" y="121.9" transform="rotate(-90 348 121.9)">P0.28/AIN4</text>
<text x="359.5" y="124.8">XC1</text>
<text x="359.5" y="122.3">XC2</text>
<text x="367.5" y="124">34</text>
<text x="367.5" y="121.5">35</text>
<text x="409.2" y="120.5">12pF</text>
<text x="147.2" y="126.1">2</text>
<text x="147.2" y="128.6">3</text>
<text x="147.2" y="131.2">4</text>
<text x="150.7" y="127.4">VDD</text>
<text x="150.7" y="129.9">NC</text>
<text x="162.9" y="129.9">VDDIO</text>
<text x="164.7" y="127.4">INT1</text>
<text x="171.8" y="131.2">7</text>
<text x="171.8" y="128.6">8</text>
<text x="171.8" y="126.1">9</text>
<text x="208.2" y="127.6">3110_INT</text>
<text x="313" y="126.5">4</text>
<text x="313" y="129.1">5</text>
<text x="313" y="131.6">6</text>
<text x="318.8" y="127.3">P0.02/AIN0</text>
<text x="318.8" y="129.9">P0.03/AIN1</text>
<text x="358.1" y="129.9">DEC2</text>
<text x="358.1" y="127.3">DEC3</text>
<text x="367.5" y="131.6">31</text>
<text x="367.5" y="129.1">32</text>
<text x="367.5" y="126.5">33</text>
<text x="383.5" y="131.8">NC</text>
<text x="402.8" y="126.1">GND</text>
<text x="108.1" y="132.7">VCC_NRF</text>
<text x="127.6" y="132.2">100nF</text>
<text x="128.1" y="136">GND</text>
<text x="147.2" y="133.7">5</text>
<text x="150.7" y="132.5">CAP_R</text>
<text x="150.7" y="135">GND</text>
<text x="165.4" y="135">SDA</text>
<text x="165.9" y="132.5">SCL</text>
<text x="171.8" y="133.7">6</text>
<text x="208.3" y="132.6">SENSOR_SCL1</text>
<text x="208.3" y="135.5">SENSOR_SDA1</text>
<text x="242.2" y="134.1">12pF</text>
<text x="266.1" y="132.5">GPIO_04</text>
<text x="266.2" y="135">GPIO_05</text>
<text x="266.2" y="137.6">GPIO_06</text>
<text x="313" y="134.2">7</text>
<text x="313" y="136.7">8</text>
<text x="318.8" y="132.7">P0.04/AIN2</text>
<text x="318.8" y="135">P0.05/AIN3</text>
<text x="318.8" y="137.5">P0.06</text>
<text x="357.8" y="137.8">P0.24</text>
<text x="359" y="135">ANT</text>
<text x="359.5" y="132.4">VSS</text>
<text x="367.5" y="134.2">30</text>
<text x="367.5" y="136.7">29</text>
<text x="410" y="137.7">NC</text>
<text x="180.9" y="139.5">GND</text>
<text x="228.2" y="139.6">GND</text>
<text x="311.8" y="141.8">10</text>
<text x="313" y="139.2">9</text>
<text x="318.8" y="140">P0.07</text>
<text x="318.8" y="142.6">P0.08</text>
<text x="357.8" y="142.8">P0.22</text>
<text x="357.8" y="140.3">P0.23</text>
<text x="367.5" y="141.8">27</text>
<text x="367.5" y="139.2">28</text>
<text x="385.8" y="143.6">NC</text>
<text x="397.4" y="143.4">NC</text>
<text x="114.9" y="145.4">100nF</text>
<text x="124.5" y="145.4">100nF</text>
<text x="138.2" y="145.4">1uF</text>
<text x="242.2" y="145.6">12pF</text>
<text x="248.7" y="146.6">32.768kHz</text>
<text x="311.8" y="146.9">12</text>
<text x="311.8" y="144.3">11</text>
<text x="318.8" y="147.9">P0.10</text>
<text x="318.8" y="145.1">P0.09</text>
<text x="356.5" y="147.9">SWDCK</text>
<text x="356.6" y="145.4">SWDIO</text>
<text x="367.5" y="146.9">25 SWCLK</text>
<text x="367.5" y="144.3">26SWDIO</text>
<text x="120.2" y="153.3">GND</text>
<text x="327.7" y="155" transform="rotate(-90 327.7 155)">VDD</text>
<text x="330" y="155" transform="rotate(-90 330 155)">P0.11</text>
<text x="332.3" y="155" transform="rotate(-90 332.3 155)">P0.12</text>
<text x="335.1" y="155" transform="rotate(-90 335.1 155)">P0.13</text>
<text x="337.9" y="155" transform="rotate(-90 337.9 155)">P0.14</text>
<text x="340.4" y="155" transform="rotate(-90 340.4 155)">P0.15</text>
<text x="342.7" y="155" transform="rotate(-90 342.7 155)">P0.16</text>
<text x="345.2" y="155" transform="rotate(-90 345.2 155)">P0.17</text>
<text x="348" y="155" transform="rotate(-90 348 155)">P0.18</text>
<text x="350.6" y="155" transform="rotate(-90 350.6 155)">P0.19</text>
<text x="353.1" y="155" transform="rotate(-90 353.1 155)">P0.20</text>
<text x="355.4" y="155" transform="rotate(-90 355.4 155)">P0.21/RESET</text>
<text x="391.7" y="150.7">GND</text>
<text x="36.3" y="159.5">C6</text>
<text x="54.8" y="159.6">1</text>
<text x="58.3" y="160.9">GND</text>
<text x="67" y="160.9">VDD</text>
<text x="73.5" y="159.6">8</text>
<text x="309.4" y="160.4">VCC_NRF</text>
<text x="326.9" y="161.9" transform="rotate(-90 326.9 161.9)">13</text>
<text x="329.4" y="161.9" transform="rotate(-90 329.4 161.9)">14</text>
<text x="332" y="161.9" transform="rotate(-90 332 161.9)">15</text>
<text x="334.5" y="161.9" transform="rotate(-90 334.5 161.9)">16</text>
<text x="337.1" y="161.9" transform="rotate(-90 337.1 161.9)">17</text>
<text x="339.6" y="161.9" transform="rotate(-90 339.6 161.9)">18</text>
<text x="342.1" y="161.9" transform="rotate(-90 342.1 161.9)">19</text>
<text x="344.7" y="161.9" transform="rotate(-90 344.7 161.9)">20</text>
<text x="347.2" y="161.9" transform="rotate(-90 347.2 161.9)">21</text>
<text x="349.8" y="161.9" transform="rotate(-90 349.8 161.9)">22</text>
<text x="352.3" y="161.9" transform="rotate(-90 352.3 161.9)">23</text>
<text x="354.8" y="161.9" transform="rotate(-90 354.8 161.9)">24</text>
<text x="6.9" y="165.7">SENSOR_SDA1</text>
<text x="34.6" y="162.1">100NF</text>
<text x="54.8" y="162.1">2</text>
<text x="54.8" y="164.6">3</text>
<text x="54.8" y="167.2">4</text>
<text x="58.3" y="163.4">CSB</text>
<text x="58.3" y="166">SDI</text>
<text x="64.6" y="166">VDDIO</text>
<text x="66.9" y="163.4">GND</text>
<text x="73.5" y="162.1">7</text>
<text x="73.5" y="164.6">6</text>
<text x="73.5" y="167.2">5</text>
<text x="94.6" y="164.9">C5</text>
<text x="94.6" y="166.9">100NF</text>
<text x="7.3" y="168.5">SENSOR_SCL1</text>
<text x="51.3" y="173.4">GND</text>
<text x="58.2" y="173.6">U10</text>
<text x="58.3" y="168.5">SCK</text>
<text x="67" y="168.5">SDO</text>
<text x="255.1" y="171.9">NC</text>
<text x="265.3" y="172.2">NC</text>
<text x="313.2" y="171">100nF</text>
<text x="321.1" y="173.1">GND</text>
<text x="391.7" y="171.3">SENSOR_SCL</text>
<text x="58" y="176.2">BMP280</text>
<text x="83.9" y="176.4">GND</text>
<text x="391.8" y="178.2">SENSOR_SDA</text>
<text x="54.6" y="214.8">1</text>
<text x="72.5" y="214.8">8</text>
<text x="97.7" y="213.1">SENSOR_SCL</text>
<text x="282.4" y="213.5">1</text>
<text x="286.1" y="212.7">1</text>
<text x="54.6" y="219.9">3</text>
<text x="54.6" y="217.4">2</text>
<text x="58.1" y="221.2">GND</text>
<text x="58.1" y="218.7">SCL</text>
<text x="58.1" y="216.1">VDD</text>
<text x="66.2" y="216.1">SDA</text>
<text x="66.4" y="221.2">LDR</text>
<text x="66.7" y="218.7">INT</text>
<text x="72.5" y="217.4">7</text>
<text x="72.5" y="219.9">6</text>
<text x="97.9" y="216.1">SENSOR_SDA</text>
<text x="97.9" y="219.2">AP3216C_INT</text>
<text x="282.1" y="220.5">1</text>
<text x="285.8" y="219.7">1</text>
<text x="398.3" y="218.7">1</text>
<text x="398.3" y="221.2">2</text>
<text x="402" y="217.9">1</text>
<text x="402" y="220.4">2</text>
<text x="419.3" y="218.6">SWCLK</text>
<text x="419.3" y="221.2">SWDIO</text>
<text x="25.6" y="223.3">1.0UF</text>
<text x="39" y="223.5">100NF</text>
<text x="54.6" y="222.5">4</text>
<text x="58.1" y="223.8">LEDA</text>
<text x="65.3" y="223.8">LEDC</text>
<text x="72.5" y="222.5">5</text>
<text x="285.7" y="227.4">1</text>
<text x="398.3" y="223.8">3</text>
<text x="398.3" y="226.3">4</text>
<text x="402" y="223">3</text>
<text x="402" y="225.5">4</text>
<text x="419.3" y="224">VCC_NRF</text>
<text x="419.3" y="226.5">GND</text>
<text x="38.3" y="229.9">GND</text>
<text x="258.2" y="230.2">VCC_NRF</text>
<text x="282" y="228.2">1</text>
<text x="182" y="241.1">1</text>
<text x="182" y="244.2">3</text>
<text x="190.7" y="241.1">2</text>
<text x="311.9" y="244.3">1uF</text>
<text x="78.4" y="250.7">1</text>
<text x="182" y="246.7">4</text>
<text x="182.1" y="249.4">5</text>
<text x="232.3" y="249.9">SPI1_MISO</text>
<text x="234.8" y="246.7">SPI1_CS</text>
<text x="78.4" y="255.8">3</text>
<text x="78.4" y="253.5">2</text>
<text x="257" y="256.9">GND</text>
<text x="340.7" y="252.5">Product</text>
<text x="341" y="257.9">Name</text>
<text x="328" y="258.1">SPI1_SCK</text>
<text x="328.4" y="261.1">SPI1_MOSI</text>
<text x="341" y="263.2">Date</text>
<text x="355.4" y="263.7">Apr_10_2017</text>
<text x="371.4" y="263.2">Version</text>
<text x="371.4" y="258.9">SCH</text>
<text x="384.4" y="263.4">VER:A</text>
<text x="400.4" y="262.4">Page</text>
<text x="411.3" y="263.4">1/1</text>
<text x="341" y="268">Prepare</text>
<text x="355.4" y="268.8">Andy</text>
<text x="371.7" y="268.3">Check</text>
<text x="384.4" y="268.5">Vican</text>
</g>
</svg>
